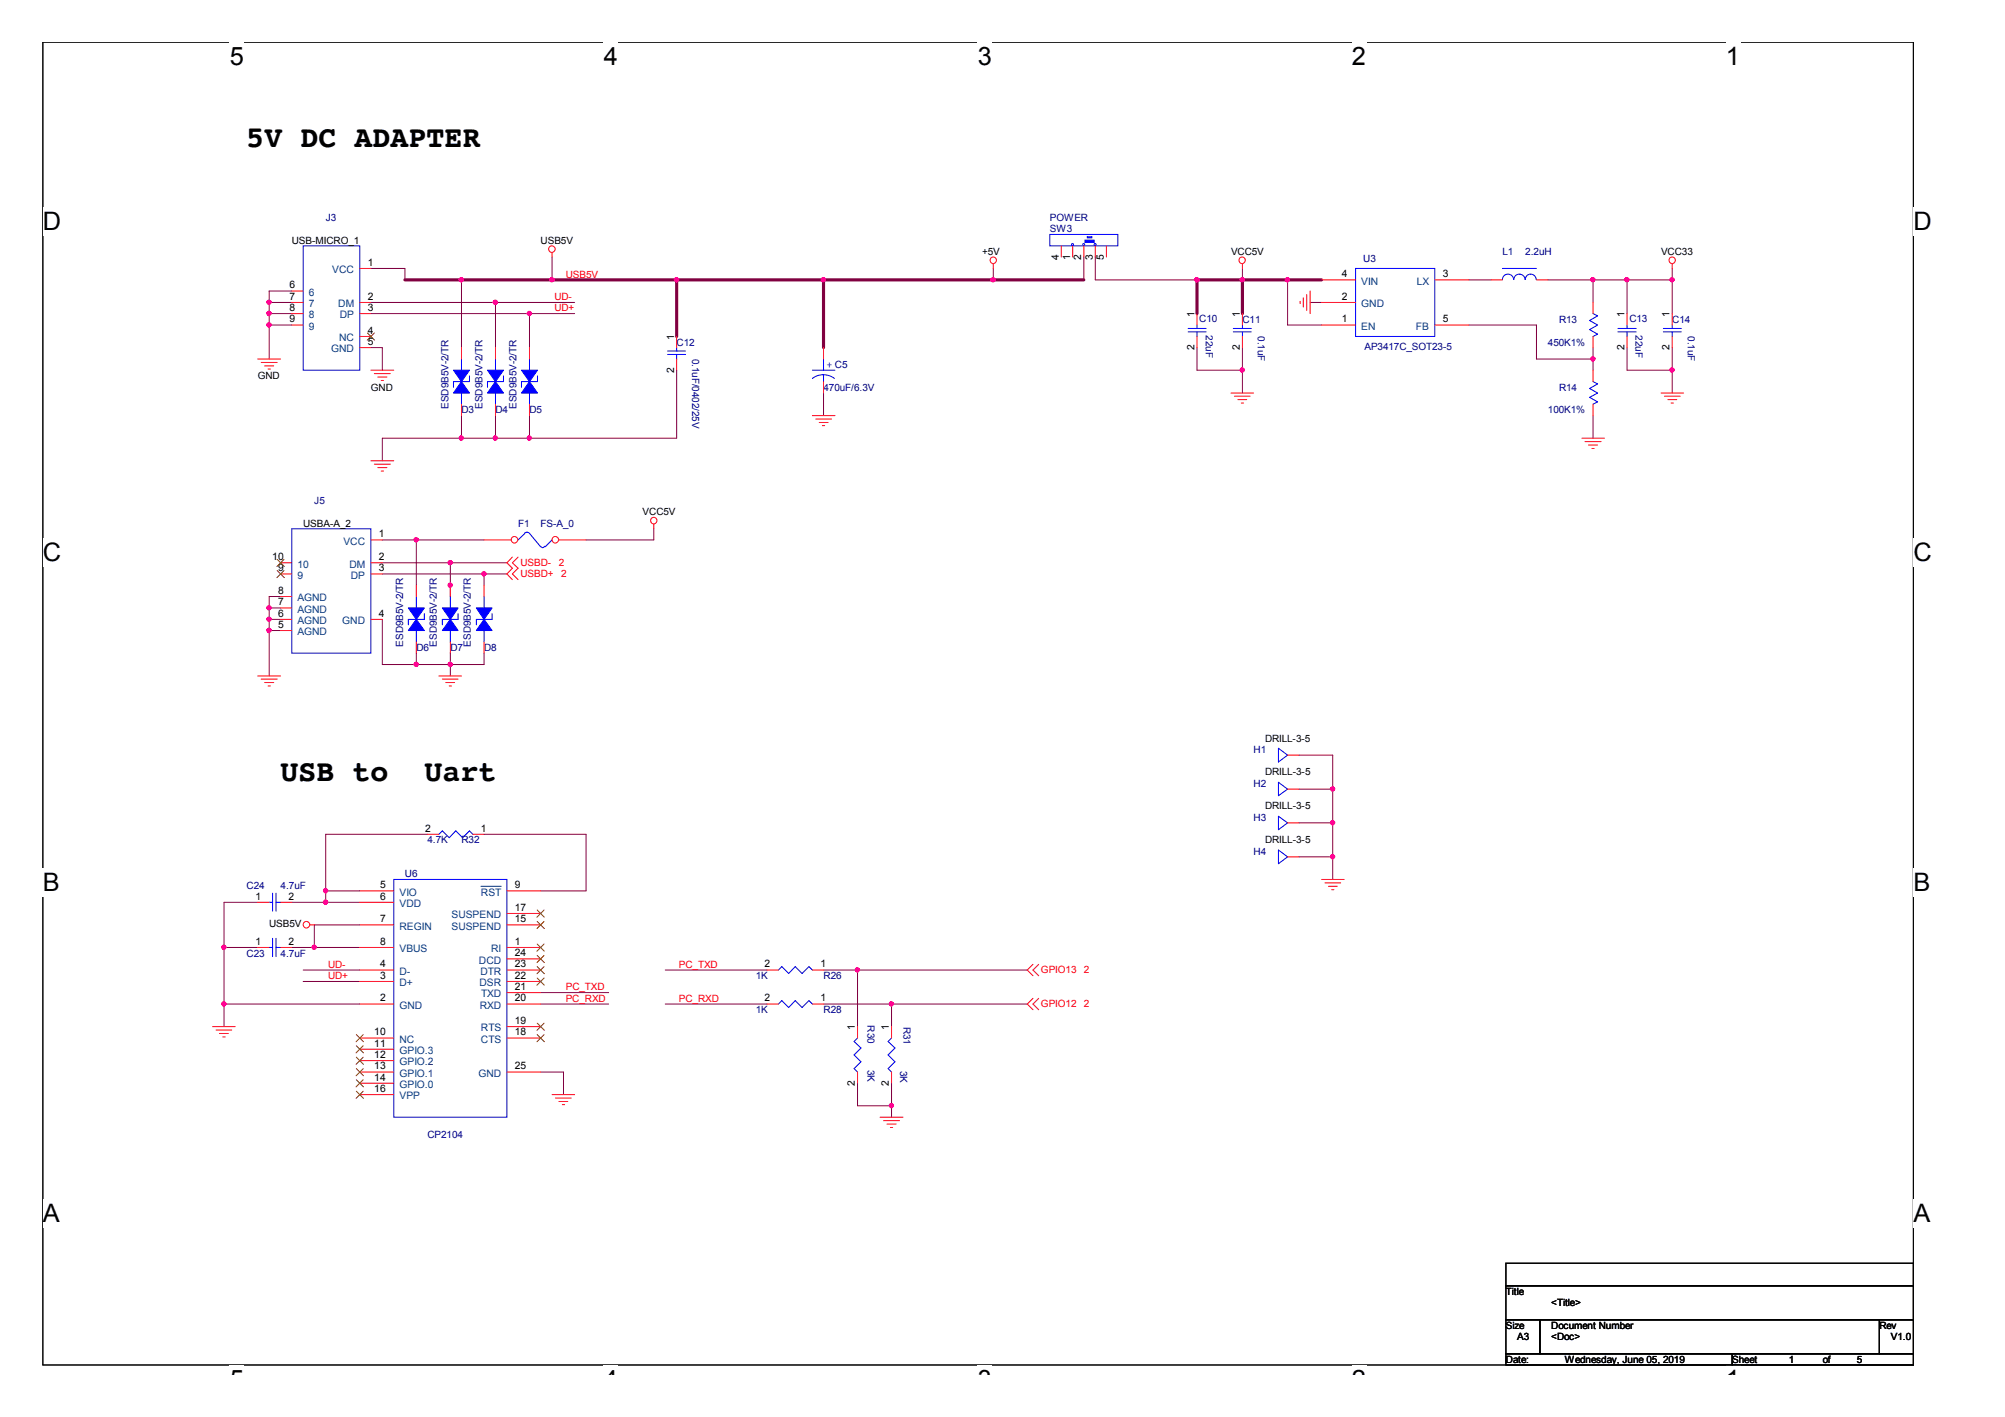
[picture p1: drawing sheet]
<svg xmlns="http://www.w3.org/2000/svg" width="297mm" height="210mm" viewBox="0 0 297 210" stroke-linecap="round" stroke-linejoin="round" font-family="sans-serif">
<path d="M6.3 6.2h277.2v196h-277.2z" fill="none" stroke="#000" stroke-width=".15"/>
<g fill="#fff">
<path d="M34 6.2h2.2v4.3h-2.2z"/>
<path d="M34 202.2h2.2v1.4h-2.2z"/>
<path d="M89.5 6.2h2.1v4.3h-2.1z"/>
<path d="M89.5 202.2h2.1v1.4h-2.1z"/>
<path d="M144.9 6.2h2.1v4.3h-2.1z"/>
<path d="M144.9 202.2h2.1v1.4h-2.1z"/>
<path d="M200.3 6.2h2.1v4.3h-2.1z"/>
<path d="M200.3 202.2h2.1v1.4h-2.1z"/>
<path d="M255.7 6.2h2.1v4.3h-2.1z"/>
<path d="M255.7 202.2h2.1v1.4h-2.1z"/>
<path d="M6.3 30.7h2.8v4.2h-2.8z"/>
<path d="M283.5 30.7h2.7v4.2h-2.7z"/>
<path d="M6.3 79.7h2.8v4.2h-2.8z"/>
<path d="M283.5 79.7h2.7v4.2h-2.7z"/>
<path d="M6.3 128.7h2.6v4.2h-2.6z"/>
<path d="M283.5 128.7h2.5v4.2h-2.5z"/>
<path d="M6.3 177.6h2.6v4.3h-2.6z"/>
<path d="M283.5 177.6h2.5v4.3h-2.5z"/>
</g>
<path d="M60 41.5h100.6M100.2 41.5v8.3M122 41.5v10M184.1 41.5v5M195.8 41.5h-18.5v5" fill="none" stroke="#800040" stroke-width=".47"/>
<g fill="none" stroke="#800040" stroke-width=".15">
<path d="M54.9 39.8h5.1v1.7M81.8 38.1v3.4M147.2 39.8v1.7M160.6 38.1v3.4M162.3 38.1v3.4h15M184.1 39.8v1.7M247.7 39.8v6.7M39.9 44.8h3.3M39.9 48.1h3.3M39.9 46.5h3.3M43.2 43.1h-3.3v10.1M54.9 44.8h30.2"/>
<path d="M54.9 46.5h30.2M54.9 51.5h1.7v3.3M68.4 41.5v10M73.4 44.8v6.7M78.4 46.5v5M100.2 54.8v10.1h-43.6v3.4M122 58.2v3.4M177.3 51.5v3.3h6.8M184.1 51.5v6.7M190.8 41.5v6.6h5M194.1 44.8h1.7M217.6 48.1h10v5.1h8.4"/>
<path d="M217.6 41.5h3.3M229.3 41.5h18.4M236 41.5v3.3M236 51.5v3.3M241 51.5v3.3h6.7M241 41.5v5M247.7 51.5v6.7M56.6 80h15.1M61.7 80v6.7M68.4 61.6v3.3M73.4 61.6v3.3M78.4 61.6v3.3"/>
<path d="M96.9 78.3v1.7h-10.1M236 61.6v3.3M39.9 93.4h1.7M39.9 91.8h1.7M39.9 90.1h1.7M41.6 88.4h-1.7v11.7M56.6 91.8v6.6h15.1v-1.7M56.6 83.4h18.5M56.6 85h18.5M61.7 96.7v1.7M66.7 83.4v5M66.7 96.7v3.4"/>
<path d="M71.7 85v1.7M192.4 111.9h5v18.4M192.4 116.9h5M38.2 133.7h-5v18.4M43.2 133.7h10.1M48.3 132h5M53.3 137h-6.7v3.3M63.3 123.6h-15v10.1M71.7 123.6h15.1v8.4h-6.7M192.4 126.9h5M192.4 121.9h5M33.2 148.7h20.1"/>
<path d="M33.2 140.3h5M43.2 140.3h10.1M44.9 143.7h8.4M44.9 145.4h8.4M80.1 148.7h10.1M80.1 158.8h3.4v3.4M80.1 147h10.1M98.6 143.7h15M98.6 148.7h15M122 143.7h30.2M122 148.7h30.2M127 143.7v8.4"/>
<path d="M132.1 148.7v3.4M127 160.5v3.3h5.1M132.1 160.5v5"/>
</g>
<g fill="#f0f" stroke="#f0f" stroke-width=".15">
<circle cx="184" cy="41.4" r=".32"/>
<circle cx="177.3" cy="41.4" r=".32"/>
<circle cx="184" cy="54.8" r=".32"/>
<circle cx="190.7" cy="41.4" r=".32"/>
<circle cx="236" cy="53.2" r=".32"/>
<circle cx="241" cy="41.4" r=".32"/>
<circle cx="247.7" cy="41.4" r=".32"/>
<circle cx="247.7" cy="54.8" r=".32"/>
<circle cx="236" cy="41.4" r=".32"/>
<circle cx="147.1" cy="41.4" r=".32"/>
<circle cx="122" cy="41.4" r=".32"/>
<circle cx="132.1" cy="148.7" r=".32"/>
<circle cx="127" cy="143.7" r=".32"/>
<circle cx="132.1" cy="163.8" r=".32"/>
<circle cx="81.8" cy="41.4" r=".32"/>
<circle cx="68.3" cy="41.4" r=".32"/>
<circle cx="73.4" cy="44.8" r=".32"/>
<circle cx="68.3" cy="64.9" r=".32"/>
<circle cx="78.4" cy="64.9" r=".32"/>
<circle cx="73.4" cy="64.9" r=".32"/>
<circle cx="100.2" cy="41.4" r=".32"/>
<circle cx="78.4" cy="46.4" r=".32"/>
<circle cx="46.5" cy="140.3" r=".32"/>
<circle cx="33.2" cy="140.3" r=".32"/>
<circle cx="48.2" cy="133.6" r=".32"/>
<circle cx="33.2" cy="148.7" r=".32"/>
<circle cx="48.2" cy="131.9" r=".32"/>
<circle cx="39.9" cy="48.1" r=".32"/>
<circle cx="39.9" cy="46.4" r=".32"/>
<circle cx="39.9" cy="44.8" r=".32"/>
<circle cx="61.7" cy="80" r=".32"/>
<circle cx="66.7" cy="83.3" r=".32"/>
<circle cx="71.7" cy="85" r=".32"/>
<circle cx="61.7" cy="98.4" r=".32"/>
<circle cx="66.7" cy="98.4" r=".32"/>
<circle cx="66.7" cy="86.7" r=".32"/>
<circle cx="39.9" cy="93.4" r=".32"/>
<circle cx="39.9" cy="91.7" r=".32"/>
<circle cx="39.9" cy="90" r=".32"/>
<circle cx="197.4" cy="116.9" r=".32"/>
<circle cx="197.4" cy="126.9" r=".32"/>
<circle cx="197.4" cy="121.9" r=".32"/>
</g>
<g fill="none" stroke="#f00" stroke-width=".15">
<path d="M81.8 37.4v.7M147.2 39.1v.7M157.2 36.4v1.7M158.9 36.4v1.7M160.6 36.4v1.7M162.3 36.4v1.7M163.9 36.4v1.7M184.1 39.1v.7M247.7 39.1v.7M38.2 53.2h3.4M38.7 53.7h2.4M39.2 54.2h1.4"/>
<path d="M39.7 54.7h.3M54.9 54.8h3.4M55.5 55.3h2.3M56 55.9h1.3M56.5 56.4h.3M68.4 51.5v1.7M68.4 59.9v1.7M73.4 51.5v1.7M73.4 59.9v1.7M78.4 51.5v1.7M78.4 59.9v1.7M177.3 46.5v1.6"/>
<path d="M177.3 49.8v1.7M182.4 58.2h3.3M182.9 58.7h2.3M183.4 59.2h1.3M183.9 59.7h.3M184.1 46.5v1.6M184.1 49.8v1.7M192.6 44.6v.4M193.1 44.1v1.4M193.6 43.6v2.4M194.1 43.1v3.4M195.8 41.5h5"/>
<path d="M195.8 44.8h5M195.8 48.1h5M212.6 41.5h5M212.6 48.1h5M220.9 41.5h1.7M227.6 41.5h1.7M236 44.8v1.7M236 49.8v1.7M236 54.8v1.7M236 59.9v1.7M241 46.5v1.6M241 49.8v1.7"/>
<path d="M246.1 58.2h3.3M246.6 58.7h2.3M247.1 59.2h1.3M247.6 59.7h.3M247.7 46.5v1.6M247.7 49.8v1.7M54.9 68.3h3.4M54.9 80h1.7M55.5 68.8h2.3M56 69.3h1.3M56.5 69.8h.3M96.9 77.7v.6"/>
<path d="M120.4 61.6h3.3M120.9 62.1h2.3M121.4 62.6h1.3M121.8 63h.4M234.4 64.9h3.3M234.8 65.4h2.4M235.3 65.9h1.4M235.8 66.4h.4M41.6 83.4h1.6M41.6 91.8h1.6M41.6 93.4h1.6M41.6 85h1.6"/>
<path d="M41.6 90.1h1.6M41.6 88.4h1.6M54.9 83.4h1.7M54.9 91.8h1.7M54.9 85h1.7M61.7 86.7v1.7M61.7 95.1v1.6M66.7 86.7v1.7M66.7 95.1v1.6M71.7 86.7v1.7M71.7 95.1v1.6M75.9 82.5l-.8 .9 .8 .8-.8 .8 .8 .9"/>
<path d="M76.8 82.5l-.9 .9 .9 .8-.9 .8 .9 .9M38.2 100.1h3.4M38.7 100.6h2.4M39.2 101.1h1.4M39.7 101.6h.3M65 100.1h3.4M65.5 100.6h2.4M66 101.1h1.4M66.5 101.6h.4M190.8 111.9h1.6M38.2 133.7h1.7M41.6 133.7h1.6"/>
<path d="M45.9 137h.7M53.3 137h5M53.3 132h5M53.3 133.7h5M63.3 123.6h1.7M70.1 123.6h1.6M75.1 137h5M75.1 132h5M75.1 135.3h5M190.8 121.9h1.6M190.8 126.9h1.6M195.8 130.3h3.3"/>
<path d="M196.3 130.8h2.3M196.8 131.3h1.3M197.3 131.8h.3M31.5 152.1h3.3M32 152.6h2.3M32.5 153.1h1.3M33 153.6h.4M38.2 140.3h1.7M41.6 140.3h1.6M53.3 143.7h5M53.3 153.8h5M53.3 140.3h5"/>
<path d="M53.3 145.4h5M53.3 148.7h5M53.3 158.8h5M53.3 157.1h5M53.3 155.4h5M75.1 152.1h5M75.1 143.7h5M75.1 153.8h5M75.1 140.3h5M75.1 145.4h5M75.1 148.7h5M75.1 158.8h5"/>
<path d="M75.1 147h5M75.1 142h5M113.6 143.7h1.7M113.6 148.7h1.7M120.4 143.7h1.6M120.4 148.7h1.6M127 152.1v1.7M127 158.8v1.7M132.1 152.1v1.7M132.1 158.8v1.7M153 147.9l-.8 .8 .8 .9M153 142.8l-.8 .9 .8 .8"/>
<path d="M153.9 147.9l-.9 .8 .9 .9M153.9 142.8l-.9 .9 .9 .8M53.3 162.2h5M53.3 160.5h5M81.8 162.2h3.3M82.3 162.7h2.3M82.8 163.2h1.3M83.3 163.6h.4M130.4 165.5h3.4M130.9 166h2.4M131.4 166.5h1.4M131.9 167h.3"/>
<circle cx="81.8" cy="36.9" r=".49"/>
<circle cx="147.1" cy="38.6" r=".48"/>
<circle cx="184" cy="38.6" r=".48"/>
<circle cx="247.7" cy="38.6" r=".48"/>
<circle cx="96.8" cy="77.1" r=".48"/>
<circle cx="45.4" cy="137" r=".49"/>
</g>
<path d="M223.1 187.1h60.4v3.4h-60.4zM223.1 190.5h60.4v5h-60.4zM223.1 195.5h5v5h-5zM228.1 195.5h50.3v5h-50.3zM278.4 195.5h5.1v5h-5.1zM223.1 200.5h33.5v1.7h-33.5zM256.6 200.5h26.9v1.7h-26.9z" fill="none" stroke="#000" stroke-width=".15"/>
<g fill="none" stroke="#00f" stroke-width=".15">
<path d="M155.5 34.7h10.1v1.7h-10.1zM158.8 36.1h.2v.2h-.2zM160.4 36.1h.2v.2h-.2zM161.1 35.1h.7v.1h-.7zM162.1 36.1h.2v.2h-.2zM200.8 39.8h11.8v10h-11.8zM222.6 39.8h5M68.4 53.2v1.6M68.4 58.2v1.7M69.6 55.7v.8h-2.4v.9M73.4 53.2v1.6M73.4 58.2v1.7"/>
<path d="M74.6 55.7v.8h-2.4v.9M78.4 53.2v1.6M78.4 58.2v1.7M79.6 55.7v.8h-2.3v.9M176 48.7h2.7M176 49.2h2.7M177.3 48.1v.6M177.3 49.2v.6M182.7 48.7h2.7M182.7 49.2h2.7M184.1 48.1v.6M184.1 49.2v.6"/>
<path d="M222.6 41.4a.83 .83 0 0 1 .8-.8 .83 .83 0 0 1 .8 .8M224.3 41.4a.83 .83 0 0 1 .8-.8 .83 .83 0 0 1 .8 .8M226 41.4a.8 .8 0 0 1 .8-.8 .8 .8 0 0 1 .8 .8M236 46.5l.7 .3-1.2 .7 1.2 .6-1.2 .7 1.2 .7-.7 .3M236 56.5l.7 .4-1.2 .6 1.2 .7-1.2 .7 1.2 .6-.7 .4M239.7 48.7h2.7M239.7 49.2h2.7M241 48.1v.6M241 49.2v.6M246.4 48.7h2.7M246.4 49.2h2.7M247.7 48.1v.6"/>
<path d="M247.7 49.2v.6M43.2 78.3h11.7v18.4h-11.7zM77.7 79a.52 .52 0 0 1 .7 0M77.8 79l-1 1M78.4 79l1.7 2M81.8 80l-1 1M61.7 88.4v1.7M61.7 93.4v1.7M62.9 90.9v.9h-2.4v.8M66.7 88.4v1.7M66.7 93.4v1.7M67.9 90.9v.9h-2.4v.8"/>
<path d="M71.7 88.4v1.7M71.7 93.4v1.7M72.9 90.9v.9h-2.3v.8M80.1 80.9l.3 .2 .3-.2M189.4 110.8l1.4 1.1-1.4 1zM39.9 133.7h.5M40.4 132.3v2.7M40.4 139v2.7M40.9 132.3v2.7M40.9 139v2.7M40.9 133.7h.7M58.3 130.3h16.8v35.2h-16.8z"/>
<path d="M65 123.6l.5-.5 1 1 1-1 1 1 1.1-1 .5 .5M189.4 120.9l1.4 1-1.4 1zM189.4 125.9l1.4 1-1.4 1zM39.9 140.3h.5M40.9 140.3h.7M115.3 143.7l.5-.5 1 1 1-1 1 1 1-1 .6 .5M115.3 148.7l.5-.5 1 1 1-1 1 1 1-1 .6 .5M127 153.8l-.5 .5 1.1 1-1.1 1 1.1 1-1.1 1 .5 .5M132.1 153.8l-.5 .5 1 1-1 1 1 1-1 1 .5 .5"/>
</g>
<g fill="#00f" stroke="#00f" stroke-width=".15">
<path d="M67.2 54.8h2.4l-1.2 1.7z"/>
<path d="M68.4 56.5l1.2 1.7h-2.4z"/>
<path d="M60.5 90.1h2.4l-1.2 1.7z"/>
<path d="M61.7 91.8l1.2 1.6h-2.4z"/>
<path d="M65.5 90.1h2.4l-1.2 1.7z"/>
<path d="M66.7 91.8l1.2 1.6h-2.4z"/>
<path d="M70.6 90.1h2.3l-1.2 1.7z"/>
<path d="M71.7 91.8l1.2 1.6h-2.3z"/>
<path d="M72.2 54.8h2.4l-1.2 1.7z"/>
<path d="M73.4 56.5l1.2 1.7h-2.4z"/>
<path d="M77.3 54.8h2.3l-1.2 1.7z"/>
<path d="M78.4 56.5l1.2 1.7h-2.3z"/>
<path d="M160.7 35.6h1.4v.3h-1.4z" fill-rule="evenodd"/>
</g>
<g fill="none" stroke="#804000" stroke-width=".15">
<path d="M41.1 84.5l1 1.1M41.1 82.9l1 1M42.1 84.5l-1.1 1.1M42.1 82.9l-1.1 1M79.6 139.8l1 1.1M79.6 136.5l1 1.1M79.6 134.8l1 1.1M80.6 139.8l-1.1 1.1M80.6 136.5l-1.1 1.1M80.6 134.8l-1.1 1.1M52.8 159.9l1 1.1M52.8 158.3l1 1.1"/>
<path d="M52.8 156.6l1 1.1M52.8 154.9l1 1.1M52.8 153.3l1 1M53.8 159.9l-1.1 1.1M53.8 158.3l-1.1 1.1M53.8 156.6l-1.1 1.1M53.8 154.9l-1.1 1.1M53.8 153.3l-1.1 1M79.6 153.3l1 1M79.6 144.9l1 1M79.6 151.6l1 1M79.6 143.2l1 1"/>
<path d="M79.6 141.5l1 1.1M80.6 153.3l-1.1 1M80.6 144.9l-1.1 1M80.6 151.6l-1.1 1M80.6 143.2l-1.1 1M80.6 141.5l-1.1 1.1M52.8 161.6l1 1.1M53.8 161.6l-1.1 1.1"/>
</g>
<path d="M71.2 131.3h3.1" fill="none" stroke="#004080" stroke-width=".15"/>
<circle cx="76.2" cy="80" r=".49" fill="#fff" stroke="#f00" stroke-width=".15"/>
<path d="M71.7 80h4" fill="none" stroke="#f00" stroke-width=".15"/>
<circle cx="82.3" cy="80" r=".49" fill="#fff" stroke="#f00" stroke-width=".15"/>
<g fill="none" stroke="#f00" stroke-width=".15">
<path d="M53.3 39.8h1.6M43.2 44.8h1.7M43.2 46.5h1.7M43.2 48.1h1.7M43.2 43.1h1.7M53.3 44.8h1.6M53.3 49.8h1.6M53.3 51.5h1.6M53.3 46.5h1.6M100.2 49.8v1.7M100.2 53.2v1.6M122 51.5v1.7"/>
<path d="M122 56.5v1.7M82.8 80h4M190.8 116.9h1.6"/>
</g>
<path d="M44.9 36.4h8.4v18.4h-8.4zM98.9 52h2.7M98.9 52.5h2.7M100.2 51.5v.5M100.2 52.5v.7M120.4 56.1a2.47 2.47 0 0 1 1.6-.6 2.56 2.56 0 0 1 1.6 .6M120.4 54.8h3.3M122 53.2v1.6M122 55.5v1M189.4 115.9l1.4 1-1.4 1z" fill="none" stroke="#00f" stroke-width=".15"/>
<path d="M54.4 49.3l1.1 1.1M55.5 49.3l-1.1 1.1" fill="none" stroke="#804000" stroke-width=".15"/>
<g fill="#f0f" stroke="#f0f" stroke-width=".15">
<circle cx="184" cy="41.4" r=".32"/>
<circle cx="177.3" cy="41.4" r=".32"/>
<circle cx="184" cy="54.8" r=".32"/>
<circle cx="190.7" cy="41.4" r=".32"/>
<circle cx="236" cy="53.2" r=".32"/>
<circle cx="241" cy="41.4" r=".32"/>
<circle cx="247.7" cy="41.4" r=".32"/>
<circle cx="247.7" cy="54.8" r=".32"/>
<circle cx="236" cy="41.4" r=".32"/>
<circle cx="147.1" cy="41.4" r=".32"/>
<circle cx="122" cy="41.4" r=".32"/>
<circle cx="132.1" cy="148.7" r=".32"/>
<circle cx="127" cy="143.7" r=".32"/>
<circle cx="132.1" cy="163.8" r=".32"/>
<circle cx="81.8" cy="41.4" r=".32"/>
<circle cx="68.3" cy="41.4" r=".32"/>
<circle cx="73.4" cy="44.8" r=".32"/>
<circle cx="68.3" cy="64.9" r=".32"/>
<circle cx="78.4" cy="64.9" r=".32"/>
<circle cx="73.4" cy="64.9" r=".32"/>
<circle cx="100.2" cy="41.4" r=".32"/>
<circle cx="78.4" cy="46.4" r=".32"/>
<circle cx="46.5" cy="140.3" r=".32"/>
<circle cx="33.2" cy="140.3" r=".32"/>
<circle cx="48.2" cy="133.6" r=".32"/>
<circle cx="33.2" cy="148.7" r=".32"/>
<circle cx="48.2" cy="131.9" r=".32"/>
<circle cx="39.9" cy="48.1" r=".32"/>
<circle cx="39.9" cy="46.4" r=".32"/>
<circle cx="39.9" cy="44.8" r=".32"/>
<circle cx="61.7" cy="80" r=".32"/>
<circle cx="66.7" cy="83.3" r=".32"/>
<circle cx="71.7" cy="85" r=".32"/>
<circle cx="61.7" cy="98.4" r=".32"/>
<circle cx="66.7" cy="98.4" r=".32"/>
<circle cx="66.7" cy="86.7" r=".32"/>
<circle cx="39.9" cy="93.4" r=".32"/>
<circle cx="39.9" cy="91.7" r=".32"/>
<circle cx="39.9" cy="90" r=".32"/>
<circle cx="197.4" cy="116.9" r=".32"/>
<circle cx="197.4" cy="126.9" r=".32"/>
<circle cx="197.4" cy="121.9" r=".32"/>
</g>
<g font-size="4.5">
<text x="36.5" y="21.7">5V DC ADAPTER</text>
<text x="41.6" y="115.6">USB to</text>
<text x="62.9" y="115.6">Uart</text>
</g>
<g font-size="3.8">
<text x="34" y="9.6">5</text>
<text x="89.5" y="9.6">4</text>
<text x="144.9" y="9.6">3</text>
<text x="200.3" y="9.6">2</text>
<text x="255.7" y="9.6">1</text>
<text x="6.3" y="34.1">D</text>
<text x="283.5" y="34.1">D</text>
<text x="6.3" y="83.1">C</text>
<text x="283.5" y="83.1">C</text>
<text x="6.3" y="132.1">B</text>
<text x="283.5" y="132.1">B</text>
<text x="6.3" y="181">A</text>
<text x="283.5" y="181">A</text>
<text x="34" y="205.6">5</text>
<text x="89.5" y="205.6">4</text>
<text x="144.9" y="205.6">3</text>
<text x="200.3" y="205.6">2</text>
<text x="255.7" y="205.6">1</text>
</g>
<g font-size="1.5" fill="#000080">
<text x="48.3" y="32.7">J3</text>
<text x="155.5" y="34.4">SW3</text>
<text x="155.5" y="32.7">POWER</text>
<text x="202" y="38.8">U3</text>
<text x="222.6" y="37.8">L1</text>
<text x="226" y="37.8">2.2uH</text>
<text x="177.7" y="47.6">C10</text>
<text x="184.1" y="47.8">C11</text>
<text x="231" y="47.8">R13</text>
<text x="241.4" y="47.6">C13</text>
<text x="247.7" y="47.8">C14</text>
<text x="100.2" y="51.2">C12</text>
<text x="102.5" y="53.2" transform="rotate(90 102.5 53.2)">0.1uF/0402/25V</text>
<text x="178.6" y="49.7" transform="rotate(90 178.6 49.7)">22uF</text>
<text x="186.4" y="49.8" transform="rotate(90 186.4 49.8)">0.1uF</text>
<text x="202.1" y="51.8">AP3417C_SOT23-5</text>
<text x="229.3" y="51.2">450K1%</text>
<text x="242.3" y="49.7" transform="rotate(90 242.3 49.7)">22uF</text>
<text x="250.1" y="49.8" transform="rotate(90 250.1 49.8)">0.1uF</text>
<text x="122" y="57.9">470uF/6.3V</text>
<text x="231" y="57.9">R14</text>
<text x="66.4" y="60.6" transform="rotate(-90 66.4 60.6)">ESD9B5V-2/TR</text>
<text x="68.4" y="61.2">D3</text>
<text x="71.5" y="60.6" transform="rotate(-90 71.5 60.6)">ESD9B5V-2/TR</text>
<text x="73.4" y="61.2">D4</text>
<text x="76.5" y="60.6" transform="rotate(-90 76.5 60.6)">ESD9B5V-2/TR</text>
<text x="78.4" y="61.2">D5</text>
<text x="229.3" y="61.2">100K1%</text>
<text x="46.6" y="74.6">J5</text>
<text x="76.8" y="78">F1</text>
<text x="80.1" y="78">FS-A_0</text>
<text x="59.7" y="95.8" transform="rotate(-90 59.7 95.8)">ESD9B5V-2/TR</text>
<text x="64.7" y="95.8" transform="rotate(-90 64.7 95.8)">ESD9B5V-2/TR</text>
<text x="69.8" y="95.8" transform="rotate(-90 69.8 95.8)">ESD9B5V-2/TR</text>
<text x="61.7" y="96.4">D6</text>
<text x="66.7" y="96.4">D7</text>
<text x="71.7" y="96.4">D8</text>
<text x="185.7" y="111.5">H1</text>
<text x="185.7" y="116.6">H2</text>
<text x="63.3" y="124.9">4.7K</text>
<text x="68.4" y="124.9">R32</text>
<text x="185.7" y="121.6">H3</text>
<text x="36.5" y="131.6">C24</text>
<text x="41.6" y="131.6">4.7uF</text>
<text x="60" y="130">U6</text>
<text x="185.7" y="126.6">H4</text>
<text x="36.5" y="141.7">C23</text>
<text x="41.6" y="141.7">4.7uF</text>
<text x="112" y="145">1K</text>
<text x="122" y="145">R26</text>
<text x="112" y="150.1">1K</text>
<text x="122" y="150.1">R28</text>
<text x="128.5" y="151.9" transform="rotate(90 128.5 151.9)">R30</text>
<text x="133.9" y="152.1" transform="rotate(90 133.9 152.1)">R31</text>
<text x="128.5" y="158.5" transform="rotate(90 128.5 158.5)">3K</text>
<text x="133.3" y="158.6" transform="rotate(90 133.3 158.6)">3K</text>
<text x="63.3" y="168.5">CP2104</text>
</g>
<g font-size="1.5">
<text x="43.2" y="36.1">USB-MICRO_1</text>
<text x="54.5" y="39.4">1</text>
<text x="80.1" y="36.1">USB5V</text>
<text x="145.5" y="37.8">+5V</text>
<text x="156.8" y="38.5" transform="rotate(-90 156.8 38.5)">4</text>
<text x="158.5" y="38.5" transform="rotate(-90 158.5 38.5)">1</text>
<text x="160.2" y="38.5" transform="rotate(-90 160.2 38.5)">2</text>
<text x="161.9" y="38.5" transform="rotate(-90 161.9 38.5)">3</text>
<text x="163.5" y="38.5" transform="rotate(-90 163.5 38.5)">5</text>
<text x="182.4" y="37.8">VCC5V</text>
<text x="198.8" y="41.1">4</text>
<text x="213.7" y="41.1">3</text>
<text x="246.1" y="37.8">VCC33</text>
<text x="42.9" y="46.1">8</text>
<text x="42.9" y="47.8">9</text>
<text x="42.9" y="44.4">7</text>
<text x="42.9" y="42.7">6</text>
<text x="54.5" y="44.4">2</text>
<text x="54.5" y="46.1">3</text>
<text x="177" y="47" transform="rotate(-90 177 47)">1</text>
<text x="183.7" y="47" transform="rotate(-90 183.7 47)">1</text>
<text x="198.8" y="44.4">2</text>
<text x="198.8" y="47.8">1</text>
<text x="213.7" y="47.8">5</text>
<text x="240.7" y="47" transform="rotate(-90 240.7 47)">1</text>
<text x="247.4" y="47" transform="rotate(-90 247.4 47)">1</text>
<text x="54.5" y="49.5">4</text>
<text x="54.5" y="51.1">5</text>
<text x="99.9" y="50.3" transform="rotate(-90 99.9 50.3)">1</text>
<text x="177" y="51.9" transform="rotate(-90 177 51.9)">2</text>
<text x="183.7" y="51.9" transform="rotate(-90 183.7 51.9)">2</text>
<text x="240.7" y="51.9" transform="rotate(-90 240.7 51.9)">2</text>
<text x="247.4" y="51.9" transform="rotate(-90 247.4 51.9)">2</text>
<text x="38.2" y="56.2">GND</text>
<text x="54.9" y="57.9">GND</text>
<text x="99.9" y="55.2" transform="rotate(-90 99.9 55.2)">2</text>
<text x="44.9" y="78">USBA-A_2</text>
<text x="95.2" y="76.3">VCC5V</text>
<text x="40.3" y="83">10</text>
<text x="56.1" y="83">2</text>
<text x="56.1" y="79.6">1</text>
<text x="41.2" y="89.7">7</text>
<text x="41.2" y="88">8</text>
<text x="41.2" y="84.6">9</text>
<text x="56.1" y="84.6">3</text>
<text x="41.2" y="93">5</text>
<text x="41.2" y="91.4">6</text>
<text x="56.1" y="91.4">4</text>
<text x="187.4" y="109.9">DRILL-3-5</text>
<text x="187.4" y="119.9">DRILL-3-5</text>
<text x="187.4" y="114.9">DRILL-3-5</text>
<text x="63" y="123.2">2</text>
<text x="71.2" y="123.2">1</text>
<text x="187.4" y="124.9">DRILL-3-5</text>
<text x="56.3" y="131.6">5</text>
<text x="76.3" y="131.6">9</text>
<text x="37.8" y="133.3">1</text>
<text x="39.9" y="137.3">USB5V</text>
<text x="42.8" y="133.3">2</text>
<text x="56.3" y="133.3">6</text>
<text x="56.3" y="136.6">7</text>
<text x="76.3" y="136.6">15</text>
<text x="76.3" y="134.9">17</text>
<text x="37.8" y="140">1</text>
<text x="42.8" y="140">2</text>
<text x="56.3" y="140">8</text>
<text x="56.3" y="143.3">4</text>
<text x="76.3" y="140">1</text>
<text x="76.3" y="143.3">23</text>
<text x="76.3" y="141.7">24</text>
<text x="113.3" y="143.3">2</text>
<text x="121.5" y="143.3">1</text>
<text x="56.3" y="148.4">2</text>
<text x="56.3" y="145">3</text>
<text x="76.3" y="145">22</text>
<text x="76.3" y="146.7">21</text>
<text x="76.3" y="148.4">20</text>
<text x="113.3" y="148.4">2</text>
<text x="121.5" y="148.4">1</text>
<text x="55.5" y="155">11</text>
<text x="55.5" y="153.4">10</text>
<text x="76.3" y="153.4">18</text>
<text x="76.3" y="151.7">19</text>
<text x="126.7" y="152.6" transform="rotate(-90 126.7 152.6)">1</text>
<text x="131.7" y="152.6" transform="rotate(-90 131.7 152.6)">1</text>
<text x="55.5" y="160.1">14</text>
<text x="55.5" y="158.4">13</text>
<text x="55.5" y="156.7">12</text>
<text x="55.5" y="161.8">16</text>
<text x="76.3" y="158.4">25</text>
<text x="126.7" y="160.8" transform="rotate(-90 126.7 160.8)">2</text>
<text x="131.7" y="160.8" transform="rotate(-90 131.7 160.8)">2</text>
<text x="223.1" y="191.8">Title</text>
<text x="223.1" y="196.9">Size</text>
<text x="229.8" y="196.9">Document Number</text>
<text x="229.8" y="193.5">&lt;Title&gt;</text>
<text x="278.4" y="196.9">Rev</text>
<text x="223.1" y="201.9">Date:</text>
<text x="224.8" y="198.5">A3</text>
<text x="229.8" y="198.5">&lt;Doc&gt;</text>
<text x="231.8" y="201.9">Wednesday, June 05, 2019</text>
<text x="256.6" y="201.9">Sheet</text>
<text x="265" y="201.9">1</text>
<text x="270" y="201.9">of</text>
<text x="275.1" y="201.9">5</text>
<text x="280.1" y="198.5">V1.0</text>
</g>
<g font-size="1.5" fill="#004080">
<text x="49.2" y="40.5">VCC</text>
<text x="45.8" y="47.2">8</text>
<text x="45.8" y="45.5">7</text>
<text x="45.8" y="43.8">6</text>
<text x="50.1" y="45.5">DM</text>
<text x="50.3" y="47.2">DP</text>
<text x="201.7" y="42.2">VIN</text>
<text x="201.7" y="45.5">GND</text>
<text x="209.9" y="42.2">LX</text>
<text x="45.8" y="48.9">9</text>
<text x="49.1" y="52.2">GND</text>
<text x="50.2" y="50.6">NC</text>
<text x="201.7" y="48.9">EN</text>
<text x="209.8" y="48.9">FB</text>
<text x="50.9" y="80.7">VCC</text>
<text x="44.1" y="89.1">AGND</text>
<text x="44.1" y="85.7">9</text>
<text x="44.1" y="84.1">10</text>
<text x="51.8" y="84.1">DM</text>
<text x="52" y="85.7">DP</text>
<text x="44.1" y="94.1">AGND</text>
<text x="44.1" y="92.5">AGND</text>
<text x="44.1" y="90.8">AGND</text>
<text x="50.7" y="92.5">GND</text>
<text x="59.2" y="132.7">VIO</text>
<text x="59.2" y="134.4">VDD</text>
<text x="59.2" y="137.7">REGIN</text>
<text x="66.9" y="137.7">SUSPEND</text>
<text x="66.9" y="136">SUSPEND</text>
<text x="71.2" y="132.7">RST</text>
<text x="59.2" y="141.1">VBUS</text>
<text x="71" y="142.8">DCD</text>
<text x="72.8" y="141.1">RI</text>
<text x="59.2" y="149.5">GND</text>
<text x="59.2" y="144.4">D-</text>
<text x="59.2" y="146.1">D+</text>
<text x="71" y="146.1">DSR</text>
<text x="71.1" y="149.5">RXD</text>
<text x="71.2" y="144.4">DTR</text>
<text x="71.3" y="147.8">TXD</text>
<text x="59.2" y="154.5">NC</text>
<text x="71.2" y="154.5">CTS</text>
<text x="71.2" y="152.8">RTS</text>
<text x="59.2" y="161.2">GPIO.0</text>
<text x="59.2" y="159.5">GPIO.1</text>
<text x="59.2" y="157.8">GPIO.2</text>
<text x="59.2" y="156.1">GPIO.3</text>
<text x="70.9" y="159.5">GND</text>
<text x="59.2" y="162.9">VPP</text>
</g>
<g font-size="1.5" fill="#f00">
<text x="83.8" y="41.1">USB5V</text>
<text x="82.1" y="44.5">UD-</text>
<text x="82.1" y="46.1">UD+</text>
<text x="77.1" y="83.9">USBD-</text>
<text x="82.8" y="83.9">2</text>
<text x="77.1" y="85.5">USBD+</text>
<text x="83.1" y="85.5">2</text>
<text x="48.6" y="143.4">UD-</text>
<text x="100.6" y="143.4">PC_TXD</text>
<text x="48.6" y="145">UD+</text>
<text x="83.8" y="146.7">PC_TXD</text>
<text x="83.8" y="148.4">PC_RXD</text>
<text x="100.6" y="148.4">PC_RXD</text>
<text x="154.2" y="149.2">GPIO12</text>
<text x="154.2" y="144.2">GPIO13</text>
<text x="160.6" y="149.2">2</text>
<text x="160.6" y="144.2">2</text>
</g>
<text font-size="1.5" fill="#00f" x="122.5" y="54.6">+ C5</text>
</svg>
